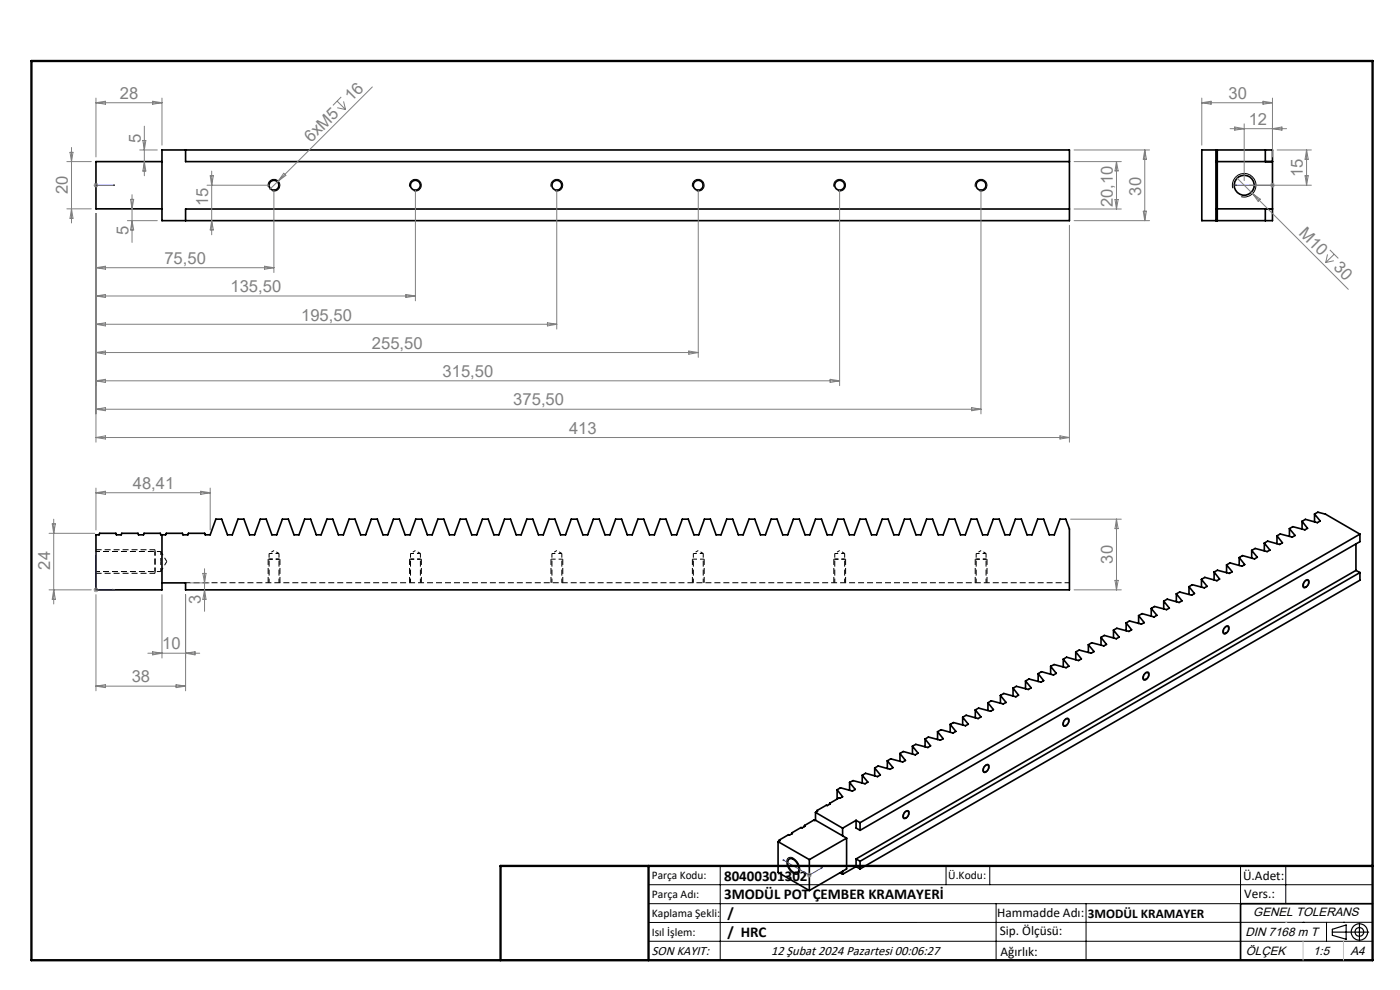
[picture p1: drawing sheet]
<svg xmlns="http://www.w3.org/2000/svg" width="297mm" height="210mm" viewBox="0 0 297 210" stroke-linecap="round" stroke-linejoin="round" font-family="sans-serif">
<g fill="none" stroke="#000" stroke-width=".35">
<path d="M34.4 31.8h192.5v15h-192.5zM34.4 34.3h-14v10h14M39.4 31.8v2.5h187.5M255 31.8h14.9v15h-14.9zM258 34.3h11.9M258 31.8v15M258.2 31.8v15M268.4 31.8v2.5M226.9 44.3h-187.5v2.5M258 44.3h11.9M268.4 44.3h1.5M268.4 44.3v2.5"/>
<path d="M34.4 113.4v11.7h-14v-11.7h.6l.1-.3h3.5l.1 .3h1l.1-.3h3.5l.1 .3h1l.2-.3h3.4l.1 .3h1l.2-.3h3.4l.1 .3h1.1l.1-.3h3.4l.1 .3h1.1l1.2-3.3h1.2l1.3 3.3h1l1.2-3.3h1.3l1.2 3.3h1l1.2-3.3h1.3l1.2 3.3h1l1.2-3.3h1.3l1.2 3.3h1l1.2-3.3h1.3l1.2 3.3h1l1.3-3.3h1.2l1.2 3.3h1l1.2-3.3h1.3l1.2 3.3h1.1l1.2-3.3h1.2l1.2 3.3h1.1l1.2-3.3h1.2l1.2 3.3h1.1l1.2-3.3h1.3l1.2 3.3h1l1.2-3.3h1.3l1.2 3.3h1l1.2-3.3h1.3l1.2 3.3h1l1.2-3.3h1.3l1.2 3.3h1l1.2-3.3h1.3l1.2 3.3h1.1l1.2-3.3h1.2l1.2 3.3h1.1l1.2-3.3h1.2l1.2 3.3h1.1l1.2-3.3h1.2l1.2 3.3h1.1l1.2-3.3h1.2l1.2 3.3h1.1l1.2-3.3h1.3l1.2 3.3h1l1.2-3.3h1.3l1.2 3.3h1l1.2-3.3h1.3l1.2 3.3h1l1.2-3.3h1.3l1.2 3.3h1l1.2-3.3h1.3l1.2 3.3h1.1l1.2-3.3h1.2l1.2 3.3h1.1l1.2-3.3h1.2l1.2 3.3h1.1l1.2-3.3h1.3l1.2 3.3h1l1.2-3.3h1.3l1.2 3.3h1l1.2-3.3h1.3l1.2 3.3h1l1.2-3.3h1.3l1.2 3.3h1l1.2-3.3h1.3l1.2 3.3h1l1.2-3.3h1.3l1.2 3.3h1.1l1.2-3.3h1.2l1.2 3.3h1.1l1.2-3.3h1.2l1.2 3.3h1.1l1.2-3.3h1.3l1.2 3.3h1l1.2-3.3h1.3l1.2 3.3h1l1.2-3.3h1.3l1.2 3.3h1l1.2-3.3h1.3l1.2 3.3h1l1.2-3.3h1.3l1.2 3.3h1.1l1.2-3.3h1.2l.8 2.1v12.9h-187.5v-1.5h-5M260.2 119.8l1.2 1.5-.6 .3-2.5-.6-.7 .3M260.2 119.8v1.7M262.9 118.3l1.2 1.5-.6 .3-2.6-.7-.7 .4M262.9 118.3v1.6M265.5 116.8l1.2 1.4-.6 .4-2.5-.7-.7 .4M265.5 116.8v1.6M268.2 115.2l1.2 1.5-.6 .3-2.5-.7-.8 .5M268.2 115.2v1.7M270.9 113.7l1.2 1.4-.6 .4-2.6-.7-.7 .4M270.9 113.7v1.6M273.5 112.1l1.2 1.5-.6 .3-2.5-.6-.7 .4"/>
<path d="M273.5 112.1v1.7M276.2 110.6l1.2 1.5-.6 .3-2.6-.7-.7 .4M276.2 110.6v1.6M278.9 109l1.2 1.5-.6 .4-2.6-.7-.7 .4M278.9 109l.7-.4 1.6 .5 7.3 4.2M278.9 109v1.7M287.7 115.4v5.6M288.5 113.3l-106 61.2M288.5 113.3v1.6l-106 61.2M225.6 139.8l1.2 1.5-.6 .3-2.6-.6-.7 .3M225.6 139.8v1.7M228.2 138.3l1.2 1.5-.6 .3-2.5-.7-.7 .4"/>
<path d="M228.2 138.3v1.6M230.9 136.8l1.2 1.4-.6 .4-2.5-.7-.8 .4M230.9 136.8v1.6M233.6 135.2l1.1 1.5-.5 .3-2.6-.7-.7 .5M233.6 135.2v1.7M236.2 133.7l1.2 1.4-.6 .4-2.5-.7-.7 .4M236.2 133.7v1.6M238.9 132.1l1.2 1.5-.6 .3-2.6-.6-.7 .4M238.9 132.1v1.7M241.5 130.6l1.2 1.5-.6 .3-2.5-.7-.7 .4M241.5 130.6v1.6M244.2 129.1l1.2 1.4-.6 .4-2.5-.7-.8 .4"/>
<path d="M244.2 129.1v1.6M246.9 127.5l1.2 1.5-.6 .3-2.6-.7-.7 .5M246.9 127.5v1.7M249.6 126l1.2 1.5-.6 .3-2.6-.7-.7 .4M249.6 126v1.6M252.2 124.5l1.2 1.4-.6 .4-2.5-.7-.7 .4M252.2 124.5v1.6M254.9 122.9l1.2 1.5-.6 .3-2.6-.7-.7 .5M254.9 122.9v1.7M257.6 121.3l1.1 1.5-.5 .4-2.6-.7-.7 .4M257.6 121.3v1.7M260.1 132.9h.4a.95 .95 0 0 1-.9 1.4l-.1-.6z"/>
<path d="M276.8 123.3l.7-.2a.99 .99 0 0 1-.9 1.5 .85 .85 0 0 1 .2-1.3zM287.7 121l-106.1 61.2M287.7 121l.8 .5M288.5 121.5v1.6l-106 61.2M288.5 121.5l-106 61.2M190.9 159.8l1.2 1.5-.6 .3-2.6-.6-.7 .4M190.9 159.8v1.7M193.6 158.3l1.2 1.5-.6 .3-2.6-.7-.7 .4M193.6 158.3v1.6M196.3 156.8l1.1 1.4-.6 .4-2.5-.7-.7 .4M196.3 156.8v1.6M198.9 155.2l1.2 1.5-.6 .3-2.5-.7-.7 .5"/>
<path d="M198.9 155.2v1.7M201.6 153.7l1.2 1.4-.6 .4-2.6-.7-.7 .4M201.6 153.7v1.6M204.2 152.1l1.2 1.5-.6 .3-2.5-.6-.7 .4M204.2 152.1v1.7M206.9 150.6l1.2 1.5-.6 .3-2.5-.7-.8 .4M206.9 150.6v1.7M209.6 149.1l1.1 1.4-.6 .4-2.5-.7-.7 .4M209.6 149.1v1.6M212.2 147.5l1.2 1.5-.6 .3-2.5-.6-.7 .4M212.2 147.5v1.7M214.9 146l1.2 1.5-.6 .3-2.6-.7-.7 .4"/>
<path d="M214.9 146v1.6M217.6 144.5l1.2 1.4-.6 .4-2.6-.7-.7 .4M217.6 144.5v1.6M220.2 142.9l1.2 1.5-.6 .3-2.5-.7-.7 .5M220.2 142.9v1.7M222.9 141.3l1.2 1.5-.6 .4-2.6-.7-.7 .4M222.9 141.3v1.7M225.9 152.7l.7-.2a.97 .97 0 0 1-.9 1.4 .83 .83 0 0 1 .2-1.2zM242.9 142.9l.6-.2a.97 .97 0 0 1-.8 1.4 .83 .83 0 0 1 .2-1.2zM165.1 178.5l6.6 3.8M165.1 178.5v6.6l6.6 3.8M165.3 178.2l.2 .1-.4 .2"/>
<path d="M165.3 178.2v.2M168 176.7l.1 .1-.6 .3h-.2l-2 1.1M168 176.7v.1M170.7 175.1l.1 .2-.6 .3-.3-.1-1.9 1.2M170.7 175.1v.2M173 174h-.4l-1.9 1.1M173 174l5.8 3.3M173 172.3l5.8 3.4M173 172.3v1.7M173.3 171.9l.1 .2-.4 .2M173.3 171.9v.2M176 170.4l.1 .1-.6 .4-.2-.1-2 1.1"/>
<path d="M176 170.4v.2M177.6 167.5l1.2 1.5-.6 .3h-.3l-1.9 1.1M177.6 167.5v2M178.8 177.3l.8 .5M178.8 175.7v1.6M179.6 177.8l-7.9 4.5M179.6 177.8v6.5l-7.9 4.6M180.2 166l1.2 1.5-.6 .3-2.5-.7-.7 .4M180.2 166v1.6M181.6 174l.9 .5M181.6 174l-2.8 1.7M181.6 174v1.6l.9 .5"/>
<path d="M182.5 174.5v1.6M182.9 164.5l1.2 1.4-.6 .4-2.5-.7-.8 .4M182.9 164.5v1.6M185.6 162.9l1.2 1.5-.6 .3-2.6-.7-.7 .5M185.6 162.9v1.7M188.2 161.4l1.2 1.4-.6 .4-2.5-.7-.7 .4M188.2 161.4v1.6M192 172.3l.6-.2a.95 .95 0 0 1-.8 1.4 .83 .83 0 0 1 .2-1.2zM209 162.5l.6-.2a.99 .99 0 0 1-.9 1.5 .83 .83 0 0 1 .3-1.3zM167.4 182.3a1.42 1.42 0 0 1 1.8 1 1.43 1.43 0 0 1-.1 1.9 2.06 2.06 0 0 1-1.7-2.9zM171.7 182.3v6.6M178.2 185.1l.6 .3"/>
<path d="M178.8 184.8v.6M181.6 182.2v1.6M181.6 183.8l-2.8 1.6M181.6 182.2l.9 .5M181.6 183.8l.9 .5M182.5 182.7v1.6M291.2 191.7h-28v12"/>
<circle cx="58.1" cy="39.3" r="1.06"/>
<circle cx="88.1" cy="39.3" r="1.05"/>
<circle cx="118.1" cy="39.3" r="1.06"/>
<circle cx="148.1" cy="39.3" r="1.05"/>
<circle cx="178.1" cy="39.3" r="1.06"/>
<circle cx="208.1" cy="39.3" r="1.06"/>
<circle cx="263.9" cy="39.3" r="2.12"/>
</g>
<path d="M39.4 123.6h187.5" fill="none" stroke="#000" stroke-width=".21" stroke-dasharray="1.3 .6" stroke-dashoffset=".2" stroke-linecap="butt"/>
<path d="M34.1 119.1v-2.1M59.2 117.4h-2.1M89.2 117.4h-2.1M119.2 117.4h-2.1M149.2 117.4h-2.1M179.2 117.4h-2.1M209.2 117.4h-2.1M34.1 121.2v-2.1" fill="none" stroke="#000" stroke-width=".21" stroke-dasharray="1.3 .6" stroke-dashoffset=".5" stroke-linecap="butt"/>
<g fill="none" stroke="#000" stroke-width=".21" stroke-dasharray="1.3 .6" stroke-dashoffset=".4" stroke-linecap="butt">
<path d="M34.1 117h-13.7M57 118.6h2.4M57.1 117.4v6.2M87 118.6h2.4M87.1 117.4v6.2M117 118.6h2.4M117.1 117.4v6.2M147 118.6h2.4M147.1 117.4v6.2M177 118.6h2.4M177.1 117.4v6.2M207 118.6h2.4"/>
<path d="M207.1 117.4v6.2M20.4 121.2h13.7M59.2 123.6v-6.2M89.2 123.6v-6.2M119.2 123.6v-6.2M149.2 123.6v-6.2M179.2 123.6v-6.2M209.2 123.6v-6.2"/>
</g>
<path d="M35.4 119.1l-1.3-2.1M34.1 121.2l1.3-2.1" fill="none" stroke="#000" stroke-width=".21" stroke-dasharray="1.3 .6" stroke-dashoffset=".3" stroke-linecap="butt"/>
<path d="M58.1 116.8l-1 .6M59.2 117.4l-1.1-.6M88.1 116.8l-1 .6M89.2 117.4l-1.1-.6M118.1 116.8l-1 .6M119.2 117.4l-1.1-.6M148.1 116.8l-1 .6M149.2 117.4l-1.1-.6M178.1 116.8l-1 .6M179.2 117.4l-1.1-.6M208.1 116.8l-1 .6M209.2 117.4l-1.1-.6" fill="none" stroke="#000" stroke-width=".21" stroke-dasharray="1.3 .6" stroke-dashoffset=".6" stroke-linecap="butt"/>
<g fill="none" stroke="#808080" stroke-width=".21">
<path d="M79 18.4l-20 20M14.2 34.3h5.2M14.9 32.3h.6l-.3 2zM15.2 31.3v16M19.9 39.3h1M20 38.9l.7 .7M20.4 20.8v12.5M20.4 21.8l2-.3v.6zM20.4 21.8h14M20.4 38.8v1M20.7 38.9l-.7 .7M29.6 31.8h3.8"/>
<path d="M30.3 29.8h.6l-.3 2zM30.6 34.3l.3 2h-.6zM30.6 26.8v10.5M32.4 21.5l2 .3-2 .3zM34.4 20.8v10M43.9 39.3h13.2M44.6 37.3h.7l-.4 2zM44.9 36.3v13.5M59 38.4l-1.8 1.8M60.2 36.8l.4 .4-1.6 1.2zM71.5 21.4l1.8 1.8M71.5 22.9l1.8 .3"/>
<path d="M72.4 20.6l-1.8 1.8M72.9 21.5l.4 1.7M227.9 31.8h16M227.9 34.3h10M236.9 34.3v10M236.9 34.3l.3 2h-.7zM242.9 31.8l.3 2h-.7zM242.9 31.8v15M255 21.8h14.9M255 20.8v10M255 21.8l1.9-.3v.6zM260.9 27.3h12"/>
<path d="M261.9 26.9l2 .4-2 .3zM262.2 37.5l3.5 3.6M263.9 26.3v12M264.9 39.3h13.3M267.9 21.5l2 .3-2 .3zM269.6 38.9l.7 .7M269.9 20.8v12.5M269.9 27.3l2.1-.4v.7zM269.9 38.8v1M270.3 38.9l-.7 .7M270.9 31.8h7.3M276.9 37.3h.6l-.3 2z"/>
<path d="M277.2 31.8v7.5M277.2 31.8l.3 2h-.6zM14.2 44.3h5.2M15.2 44.3l.3 2h-.6zM20.4 45.3v48.5M20.4 56.8l2-.3v.6zM20.4 56.8h37.7M27 46.8h6.4M27.7 42.3h.7l-.4 2zM28 46.8l.4 2h-.7zM28 41.3v10.1M44.9 46.8l.4 2h-.7z"/>
<path d="M56.1 56.5l2 .3-2 .3zM58.1 40.3v17.5M88.1 40.3v23.5M118.1 40.3v29.5M148.1 40.3v35.5M178.1 40.3v41.5M208.1 40.3v47.5M226.9 47.8v46M227.9 46.8h16M227.9 44.3h10M236.5 42.3h.7l-.3 2zM242.5 44.8h.7l-.3 2z"/>
<path d="M265.7 41.1l20.3 20.3M265.7 41.1l1.7 1.2-.5 .4zM281.6 54l-.4 1.7M282.1 53l1.8 1.8M283 55.3l-1.8 .4M283 53.9l-1.8 1.8M20.4 62.8h67.7M20.4 62.8l2-.3v.6zM20.4 74.8l2-.3v.6zM20.4 74.8h127.7M20.4 68.8l2-.3v.6zM20.4 68.8h97.7"/>
<path d="M86.1 62.5l2 .3-2 .3zM116.1 68.5l2 .3-2 .3zM146.1 74.5l2 .3-2 .3zM20.4 80.8l2-.3v.6zM20.4 86.8l2-.3v.6zM20.4 92.8l2-.3v.6zM20.4 80.8h157.7M20.4 86.8h187.7M20.4 92.8h206.5M176.1 80.5l2 .3-2 .3zM206.1 86.5l2 .3-2 .3zM224.9 92.5l2 .3-2 .3z"/>
<path d="M10.4 113.1h9.7M11.1 111.1h.6l-.3 2zM11.4 110.1v18M20.4 103.5v8.9M20.4 104.5l2-.3v.7zM20.4 104.5h24.2M42.6 104.2l2 .3-2 .4zM44.6 103.5v8.9M227.1 110.1h10.8M236.9 110.1v15M236.9 110.1l.3 2h-.7zM10.4 125.1h9"/>
<path d="M11.4 125.1l.3 2h-.6zM19.9 125.1h1M20 124.8l.7 .7M20.4 126.1v20.4M20.4 124.6v1M20.7 124.8l-.7 .7M31.4 138.6h11M32.4 138.2l2 .4-2 .3zM34.4 126.1v13.5M39.4 126.1v20.4M39.4 138.6l2-.4v.7zM40.4 123.6h4"/>
<path d="M43 121.6h.7l-.3 2zM43.4 125.1l.3 2h-.7zM43.4 120.6v9.1M227.9 125.1h10M236.5 123.1h.7l-.3 2zM20.4 145.5l2-.3v.7zM20.4 145.5h19M37.4 145.2l2 .3-2 .4zM171.2 185.6h1M171.3 185.3l.7 .7M171.7 185.1v1M172 185.3l-.7 .7"/>
</g>
<g fill="none" stroke="#000" stroke-width=".21">
<path d="M56.9 39.6a1.24 1.24 0 0 1 1.1-1.6 1.24 1.24 0 0 1 1.3 1.4 1.24 1.24 0 0 1-1.5 1.1M86.9 39.6a1.23 1.23 0 0 1 1.1-1.5 1.23 1.23 0 0 1 1.3 1.3 1.23 1.23 0 0 1-1.5 1.1M116.9 39.6a1.24 1.24 0 0 1 1.1-1.6 1.24 1.24 0 0 1 1.4 1.4 1.24 1.24 0 0 1-1.6 1.1M146.9 39.6a1.24 1.24 0 0 1 1.1-1.6 1.24 1.24 0 0 1 1.3 1.4 1.24 1.24 0 0 1-1.5 1.1M176.9 39.6a1.23 1.23 0 0 1 1.1-1.5 1.23 1.23 0 0 1 1.3 1.3 1.23 1.23 0 0 1-1.5 1.1M206.9 39.6a1.24 1.24 0 0 1 1.1-1.6 1.24 1.24 0 0 1 1.3 1.4 1.24 1.24 0 0 1-1.5 1.1M261.5 39.9a2.51 2.51 0 0 1 2.2-3.1 2.51 2.51 0 0 1 2.7 2.7 2.51 2.51 0 0 1-3.1 2.2M259.8 133l.6-.3h.2a1.15 1.15 0 0 1-1 1.8 .96 .96 0 0 1 .2-1.5zM276.8 123.2l.5-.3 .3 .1a1.16 1.16 0 0 1-1.1 1.7 1 1 0 0 1 .3-1.5zM225.9 152.6l.5-.3 .2 .1a1.16 1.16 0 0 1-1 1.7 1 1 0 0 1 .3-1.5zM243.1 142.6l.5-.1a1.15 1.15 0 0 1-1 1.8 1.23 1.23 0 0 1 .5-1.7zM191.9 172.2l.8-.3a1.15 1.15 0 0 1-1 1.8 .98 .98 0 0 1 .2-1.5z"/>
<path d="M208.9 162.4l.3-.2 .5-.1a1.15 1.15 0 0 1-1 1.8 .95 .95 0 0 1 .2-1.5zM137.6 187.7h153.6M137.6 191.7h153.6M137.6 199.7h153.6M152.8 183.7v20M167.1 182.1a1.07 1.07 0 0 1 1.7 .3 2.46 2.46 0 0 1 .6 2.9 1.65 1.65 0 0 1-2.1-1 2.24 2.24 0 0 1-.2-2.2zM200.7 183.7v4M210 183.7v4M211.3 191.7v12M230.4 191.7v12M263.2 183.7v20M272.8 183.7v8"/>
<path d="M276.4 195.6h.1M281.4 195.6v4.1M285 195.6h.1M291.2 195.6l-153.6 .1"/>
</g>
<path d="M32.9 116.7v4.9M32.9 116.6h-12.5M20.4 121.6h12.5" fill="none" stroke="#000" stroke-width=".21" stroke-dasharray="1.3 .6" stroke-dashoffset=".1" stroke-linecap="butt"/>
<path d="M32.9 121.2v-4.2" fill="none" stroke="#000" stroke-width=".25" stroke-dasharray="1.3 .6" stroke-dashoffset=".4" stroke-linecap="butt"/>
<path d="M57.2 118.6h2M87.2 118.6h2M177.2 118.6h2M207.2 118.6h2" fill="none" stroke="#000" stroke-width=".25" stroke-dasharray="1.3 .6" stroke-dashoffset=".6" stroke-linecap="butt"/>
<g fill="none" stroke="#000" stroke-width=".25">
<path d="M282.6 197.7h7.8M282.6 197.1l3-.9v3l-3-.8zM288.4 195.8v3.8M106.2 203.7h185"/>
<circle cx="288.4" cy="197.7" r="1.74"/>
<circle cx="288.4" cy="197.7" r=".93"/>
</g>
<g fill="none" stroke="#00f" stroke-width=".21">
<path d="M20.3 39.3h.2zM20.4 39.3h.1M20.4 39.3h4M24.4 39.3h-.4h.4M261.9 39.3h.5h-.5M261.9 39.3h8M269.8 39.3h.3zM269.9 39.3h.1M20.4 117.1l.1 .4h-.2zM20.4 117.1v8h4M24 125l.4 .1-.4 .1zM166.1 182.4l.3 .1-.1 .1z"/>
<path d="M166.1 182.4l5.6 3.2 2.8-1.6M174.2 184.1l.3-.1-.2 .2z"/>
</g>
<g fill="none" stroke="#000" stroke-width=".21" stroke-dasharray="1.3 .6" stroke-linecap="butt">
<path d="M32.9 116.6v.1M56.9 118.6v5M56.9 118.6h.1M86.9 118.6v5M86.9 118.6h.1M116.9 118.6v5M116.9 118.6h.1M146.9 118.6v5M146.9 118.6h.1M176.9 118.6v5M176.9 118.6h.1M206.9 118.6v5"/>
<path d="M206.9 118.6h.1M59.4 123.6v-5M89.4 123.6v-5M119.4 123.6v-5M149.4 123.6v-5M179.4 123.6v-5M209.4 123.6v-5"/>
</g>
<path d="M57.1 118.6h.1M87.1 118.6h.1M177.1 118.6h.1M207.1 118.6h.1" fill="none" stroke="#000" stroke-width=".25" stroke-dasharray="1.3 .6" stroke-linecap="butt"/>
<path d="M6.7 12.9h284.5v190.8h-284.5zM137.6 183.7v20M291.2 183.7h-185v20" fill="none" stroke="#000" stroke-width=".5"/>
<path d="M276.4 199.7v4M285 199.7v4" fill="none" stroke="#c0c0c0" stroke-width=".21"/>
<path d="M272.8 195.6h.1" fill="none" stroke="#c0c0c0" stroke-width=".25"/>
<g fill="#00f">
<path d="M24 39.3h.4zM20.3 39.3h.2z"/>
<path d="M24 125l.4 .1-.4 .1zM20.4 117.1l.1 .4h-.2z"/>
<path d="M269.8 39.3h.3zM261.9 39.3h.5z"/>
<path d="M174.2 184.1l.3-.1-.2 .2zM166.1 182.4l.3 .1-.1 .1z"/>
</g>
<g font-size="3.5" fill="#808080">
<text x="25.4" y="21">28</text>
<text x="74.6" y="21.7" transform="rotate(-45 74.6 21.7)">16</text>
<text x="260.6" y="21">30</text>
<text x="264.9" y="26.5">12</text>
<text x="29.9" y="30.3" transform="rotate(-90 29.9 30.3)">5</text>
<text x="66" y="30.3" transform="rotate(-45 66 30.3)">6xM5</text>
<text x="14.4" y="41.2" transform="rotate(-90 14.4 41.2)">20</text>
<text x="242.1" y="41.5" transform="rotate(-90 242.1 41.5)">30</text>
<text x="276.4" y="37.6" transform="rotate(-90 276.4 37.6)">15</text>
<text x="44.2" y="43.7" transform="rotate(-90 44.2 43.7)">15</text>
<text x="236.1" y="43.9" transform="rotate(-90 236.1 43.9)">20,10</text>
<text x="27.3" y="49.8" transform="rotate(-90 27.3 49.8)">5</text>
<text x="275.4" y="49.6" transform="rotate(45 275.4 49.6)">M10</text>
<text x="34.9" y="56">75,50</text>
<text x="282.7" y="56.9" transform="rotate(45 282.7 56.9)">30</text>
<text x="48.9" y="62">135,50</text>
<text x="63.9" y="68">195,50</text>
<text x="78.9" y="74">255,50</text>
<text x="93.9" y="80">315,50</text>
<text x="108.9" y="86">375,50</text>
<text x="120.7" y="92">413</text>
<text x="28.2" y="103.7">48,41</text>
<text x="236.1" y="119.6" transform="rotate(-90 236.1 119.6)">30</text>
<text x="10.6" y="120.8" transform="rotate(-90 10.6 120.8)">24</text>
<text x="42.6" y="128.1" transform="rotate(-90 42.6 128.1)">3</text>
<text x="34.4" y="137.8">10</text>
<text x="27.9" y="144.7">38</text>
</g>
<g font-size="3.2">
<text x="153.6" y="190.8">3MODÜL POT ÇEMBER KRAMAYERİ</text>
<text x="153.6" y="186.8">80400301302</text>
<text x="154.3" y="194.8">/</text>
<text x="154.3" y="198.8">/ HRC</text>
</g>
<g font-size="2.8">
<text x="263.7" y="186.7">Ü.Adet:</text>
<text x="263.9" y="190.5">Vers.:</text>
<text x="211.5" y="194.5">Hammadde Adı:</text>
<text x="230.8" y="194.7">3MODÜL KRAMAYER</text>
<text x="138.3" y="202.6">SON KAYIT:</text>
<text x="163.6" y="202.6">12 Şubat 2024 Pazartesi 00:06:27</text>
<text x="212.1" y="198.4">Sip. Ölçüsü:</text>
<text x="212.2" y="202.7">Ağırlık:</text>
</g>
<g font-size="2.6">
<text x="265.9" y="194.4">GENEL TOLERANS</text>
<text x="264.2" y="198.5">DIN 7168 m T</text>
<text x="264.3" y="202.6">ÖLÇEK</text>
<text x="278.5" y="202.6">1:5</text>
<text x="286.5" y="202.6">A4</text>
</g>
<g font-size="2.5">
<text x="138.3" y="186.4">Parça Kodu:</text>
<text x="138.3" y="190.5">Parça Adı:</text>
<text x="201.2" y="186.5">Ü.Kodu:</text>
<text x="138.3" y="194.5">Kaplama Şekli:</text>
<text x="138.3" y="198.6">Isıl İşlem:</text>
</g>
</svg>
